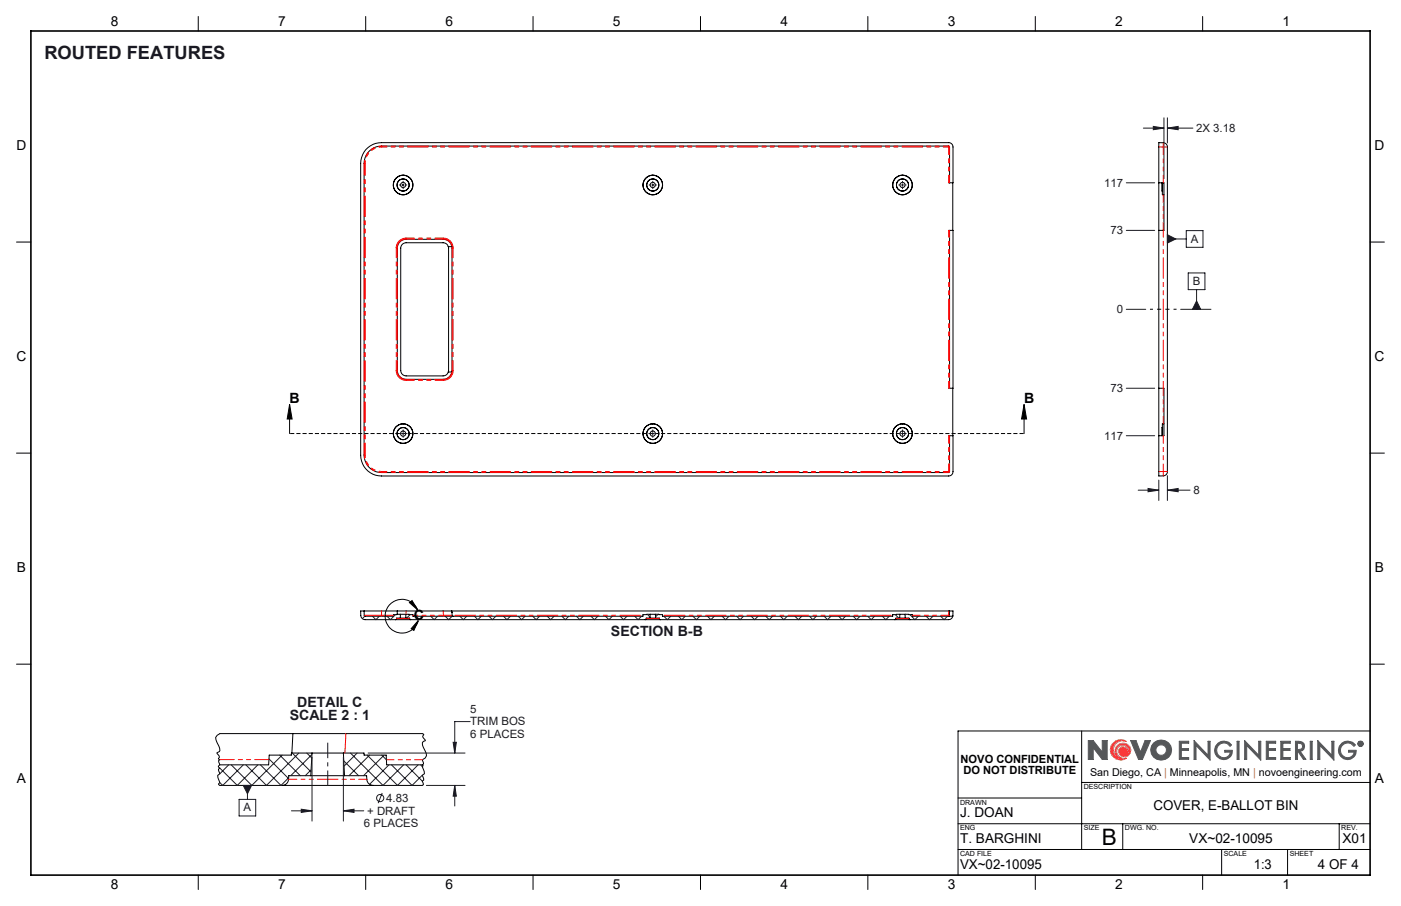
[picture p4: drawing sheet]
<svg xmlns="http://www.w3.org/2000/svg" width="432mm" height="279mm" viewBox="0 0 432 279" stroke-linecap="round" stroke-linejoin="round" font-family="sans-serif">
<g fill="none" stroke="#000" stroke-width=".31">
<path d="M61.1 5.1v4.5M112.7 5.1v4.5M164.3 5.1v4.5M215.9 5.1v4.5M267.5 5.1v4.5M319.1 5.1v4.5M370.7 5.1v4.5M292.3 56.4h.3M292.6 56.4h1.1v-11.1a1.33 1.33 0 0 0-1.3-1.3h-174.8a6.4 6.4 0 0 0-6.4 6.4v90a6.4 6.4 0 0 0 6.4 6.4h174.8a1.33 1.33 0 0 0 1.3-1.3v-11.1h-1.1M292.7 56.4v-11.1l-.2-.3h-174.9a5.4 5.4 0 0 0-5.4 5.4v90a5.4 5.4 0 0 0 5.4 5.3h174.9l.2-.2v-11.1M293.7 56.4v14.6M357.2 44h1.3a1.27 1.27 0 0 1 1.3 1.4v100a1.27 1.27 0 0 1-1.3 1.4h-1.3z"/>
<path d="M357.2 56.4h1.5v14.6h-1.5M358.1 56.4l.1 2.5M358.2 56.4v3.6l.5 .1M5.1 74.6h4.4M138.1 76.1l-.4-.8-1.1-.4h-11.4a1.69 1.69 0 0 0-1.7 1.6v37.8a1.69 1.69 0 0 0 1.7 1.6h11.4l1.1-.4 .4-.8M138.1 76.1l1.2 .1v38.4l-1.2 .1M138.2 76.1v38.6M139.2 76.1l-.1-.6a2.63 2.63 0 0 0-2.5-1.7h-11.4a2.77 2.77 0 0 0-2.8 2.7v37.8a2.77 2.77 0 0 0 2.8 2.7l11.9-.1 1.4-.8 .7-1.4M292.3 71h.3M292.6 71h1.1v48.7h-1.1M292.7 71v48.7M422.3 74.6h4.4"/>
<path d="M292.3 119.7h.3M293.7 119.7v14.7M357.2 119.7h1.5v14.7h-1.5M5.1 139.7h4.4M292.3 134.4h.3M358.2 131.8l-.1 2.6M358.7 130.7h-.5v3.7M422.3 139.7h4.4M112.2 188.4l.1 1.4 .2 .2h8.7v-.5l2.2-.1M112.2 188.4h-1v1.4a1.39 1.39 0 0 0 1.3 1.3h9.4M112.2 188.4h10.2M121.9 191.1h4.7"/>
<path d="M122.4 188.4h16.8M122.4 188.4v1M123.4 190.6h-1.2l-.3 .5M123.4 190.6h1.7M123.4 189.4h1.7M123.4 189.4v1.2M125.1 189.4l2.1 .1 .1 .5h70.9v-.5l2.2-.1M125.1 189.4v1.2M125.1 190.6h1.1l.4 .5M126.6 191.1h72.3M139.2 188.4h153.5M139.2 188.4l.1 .5"/>
<path d="M139.3 188.9h.1M139.3 188.9v.9l.3 .2M198.9 191.1h4.7M200.3 190.6h-1.1l-.3 .5M200.3 190.6h1.8M200.4 189.4h1.6M200.4 189.4l-.1 1.2M202 189.4l2.2 .1v.5h70.9v-.5l2.3-.1M202 189.4l.1 1.2M202.1 190.6h1.1l.4 .5M203.6 191.1h72.2M275.8 191.1h4.7"/>
<path d="M277.3 190.6h-1.1l-.4 .5M277.3 190.6h1.7M277.4 189.4h1.5M277.4 189.4l-.1 1.2M278.9 189.4l2.3 .1v.5h12.5M278.9 189.4l.1 1.2M279 190.6h1.1l.4 .5M292.7 188.4l-.1 1.4-.3 .2M292.7 188.4h1v1.6M293.7 190a1.37 1.37 0 0 1-1.4 1.1h-11.8M5.1 204.8h4.4M422.3 204.8h4.4"/>
<path d="M90.3 226.2h-22.5l-.9 .6-.4 .6 .4 1.6a3 3 0 0 1 .7 2.8l-.7 .5 .6 .8 .1 .4-.3 .5 .5 .3-.4 .3 .4 1.3-.5 .5 .5 .5-.5 .3 .5 1.4-.7 .5 .7 2.3-.5 .5 .5 .3h19.1M90.3 226.2h39.8l.5 .3-.3 .7 .8 1.1-.6 .3a2.4 2.4 0 0 0 .5 3l.4 1.5-.4 .7-.9 .5 .4 1.3-.4 .3 .3 .2-.3 .3 .7 2.2-.7 .5 .5 1v.5l-.5 .3 .4 1.1-.4 .2h-15.1M90.3 226.2l-.3 6M95.8 239.2h-6.8a2.37 2.37 0 0 1-1.7 3h-.4M95.8 239.2h10.4M96.2 232.2h9.6M96.2 232.2h-6.4v.7h-6.8l-.2 3h-15M96.2 232.2l-.4 7M105.8 232.2h6.4v.7h6.8l.2 3h10.9M105.8 232.2l.4 7M106.2 239.2h6.8a2.31 2.31 0 0 0 1.7 3h.3M333.4 225.4v36.6"/>
<path d="M422.3 225.4h-127v44.5M86.9 242.2h28.1M295.3 254h127M295.3 246.1h38.1M333.4 241.3h88.9M346 254v8M412.7 254v8M61.1 269.9v4.4M112.7 269.9v4.4M164.3 269.9v4.4M215.9 269.9v4.4M267.5 269.9v4.4"/>
<path d="M295.3 262h127M319.1 269.9v4.4M370.7 269.9v4.4M376.5 262v7.9M396.8 262v7.9"/>
<circle cx="124.2" cy="57" r="3"/>
<circle cx="124.2" cy="57" r="1.88"/>
<circle cx="124.3" cy="57" r=".81"/>
<circle cx="124.3" cy="57" r="1.87"/>
<circle cx="201.2" cy="57" r="3"/>
<circle cx="201.2" cy="57" r="1.88"/>
<circle cx="201.2" cy="57" r=".81"/>
<circle cx="201.2" cy="57" r="1.87"/>
<circle cx="278.2" cy="57" r="3"/>
<circle cx="278.2" cy="57" r="1.88"/>
<circle cx="278.2" cy="57" r=".81"/>
<circle cx="278.2" cy="57" r="1.87"/>
<circle cx="124.2" cy="133.7" r="3"/>
<circle cx="124.2" cy="133.7" r=".8"/>
<circle cx="124.3" cy="133.7" r="1.86"/>
<circle cx="201.2" cy="133.7" r=".8"/>
<circle cx="201.2" cy="133.7" r="3"/>
<circle cx="201.2" cy="133.7" r="1.86"/>
<circle cx="278.1" cy="133.7" r="3"/>
<circle cx="278.2" cy="133.7" r=".8"/>
<circle cx="278.2" cy="133.7" r="3"/>
<circle cx="278.2" cy="133.7" r="1.86"/>
</g>
<path d="M292.4 71v48.7M292.6 119.7v-48.7M358.5 119.7v-48.7" fill="none" stroke="#f00" stroke-width=".31" stroke-dasharray="6.3 1.3 1.3 1.3 1.3 1.3" stroke-dashoffset="4.2"/>
<path d="M112.3 50.4v89.9M112.6 140.3v-89.9" fill="none" stroke="#f00" stroke-width=".31" stroke-dasharray="6.3 1.3 1.3 1.3 1.3 1.3" stroke-dashoffset="2.7"/>
<g fill="none" stroke="#f00" stroke-width=".31" stroke-dasharray="6.3 1.3 1.3 1.3 1.3 1.3">
<path d="M112.2 50.4h.1M112.6 50.4h-.3M117.6 45.1v-.1M117.6 45.1v.2M292.4 45.1v.2M292.4 45v.1M292.6 45.3h.1M292.6 45.3l-.2-.2M292.6 45.3h-.2M358.5 45.3h-1.3M358.5 45.3v-1.3M358.5 45.3h1.3"/>
<path d="M122.1 76.4h.3M122.4 76.4a2.72 2.72 0 0 1 2.7-2.7M122.4 76.4l.1 .1M125.1 73.4a2.99 2.99 0 0 0-3 3M125.1 73.4v.3M125.2 73.8l-.1-.1M136.7 73.7l-.1 .1M136.7 73.7a2.72 2.72 0 0 1 2.7 2.7M136.7 73.4v.3M139.3 76.5l.1-.1M139.4 76.4h.3M139.7 76.4a2.99 2.99 0 0 0-3-3"/>
<path d="M122.1 114.3h.3M122.1 114.3a2.99 2.99 0 0 0 3 3M122.5 114.2l-.1 .1M125.1 117h.1M125.1 117a2.72 2.72 0 0 1-2.7-2.7M125.1 117v.3M136.6 117h.1M136.7 117v.3M136.7 117.3a2.99 2.99 0 0 0 3-3M139.4 114.3a2.72 2.72 0 0 1-2.7 2.7M139.4 114.3h-.1M139.4 114.3h.3"/>
<path d="M112.3 140.3l-.1 .1M112.6 140.3h-.3M117.6 145.7h.1M117.6 145.4v.3M292.4 145.7h.1M292.4 145.7l.2-.3M292.4 145.4v.3M292.6 145.4h-.2M292.7 145.4h-.1M357.2 145.4h1.3M358.5 146.7v-1.3M358.5 145.4h1.3"/>
<path d="M117.6 189.8h-5.3M117.6 189.8v.2M117.6 189.8v-1.4M121.2 189.8h-3.6M122.2 190.8h4.1M125.1 189.4l.1-1M136.6 188.4l.1 1.4M136.7 189.8v.2M139.4 189.8h-2.7M199.2 190.8h4M276.2 190.8h4M292.4 189.8v.2"/>
<path d="M292.4 188.4v1.4M292.6 189.8h-.2M106.3 232.2l.3-6"/>
</g>
<path d="M117.6 45.1a5.3 5.3 0 0 0-5.3 5.3M112.3 140.3a5.3 5.3 0 0 0 5.3 5.4" fill="none" stroke="#f00" stroke-width=".31" stroke-dasharray="6.3 1.3 1.3 1.3 1.3 1.3" stroke-dashoffset="5.3"/>
<path d="M292.4 45.3v11.1M292.6 56.4v-11.1M358.5 56.4v-11.1M358.5 60.1v10.9M358.5 119.7v11M292.4 134.4v11M292.6 145.4v-11M358.5 145.4v-11M130.2 234.3h-11.1" fill="none" stroke="#f00" stroke-width=".31" stroke-dasharray="6.3 1.3 1.3 1.3 1.3 1.3" stroke-dashoffset="4"/>
<path d="M125.1 73.7h11.6M136.7 73.4h-11.6M125.1 117.3h11.6M136.7 117h-11.6M89 240.3h24.1" fill="none" stroke="#f00" stroke-width=".31" stroke-dasharray="6.3 1.3 1.3 1.3 1.3 1.3" stroke-dashoffset="3.8"/>
<path d="M117.6 45.3h174.8M292.4 45.1h-174.8M117.6 145.7h174.8M292.4 145.4h-174.8" fill="none" stroke="#f00" stroke-width=".31" stroke-dasharray="6.3 1.3 1.3 1.3 1.3 1.3" stroke-dashoffset="4.7"/>
<path d="M122.1 76.4v37.9M139.4 76.4v37.9M122.4 114.3v-37.9M139.7 114.3v-37.9" fill="none" stroke="#f00" stroke-width=".31" stroke-dasharray="6.3 1.3 1.3 1.3 1.3 1.3" stroke-dashoffset="3.3"/>
<path d="M112.6 50.4a5.1 5.1 0 0 1 5-5.1M117.6 145.4a5.1 5.1 0 0 1-5-5.1" fill="none" stroke="#f00" stroke-width=".31" stroke-dasharray="6.3 1.3 1.3 1.3 1.3 1.3" stroke-dashoffset="5.6"/>
<path d="M136.7 189.8h-9.4" fill="none" stroke="#f00" stroke-width=".31" stroke-dasharray="6.3 1.3 1.3 1.3 1.3 1.3" stroke-dashoffset="4.8"/>
<path d="M292.4 189.8h-11.2" fill="none" stroke="#f00" stroke-width=".31" stroke-dasharray="6.3 1.3 1.3 1.3 1.3 1.3" stroke-dashoffset="3.9"/>
<path d="M275.2 189.8h-71" fill="none" stroke="#f00" stroke-width=".31" stroke-dasharray="6.3 1.3 1.3 1.3 1.3 1.3" stroke-dashoffset="-.5"/>
<path d="M198.2 189.8h-58.8" fill="none" stroke="#f00" stroke-width=".31" stroke-dasharray="6.3 1.3 1.3 1.3 1.3 1.3" stroke-dashoffset="-.8"/>
<g fill="none" stroke="#191924" stroke-width=".31">
<path d="M112.4 190l-.7 .8M114.8 190l1.1 1.1 1-1.1M121.9 189.5l-1.6 1.6-1-1.1M123.2 189.4l.2 .3M126.4 189.5l-1.1 1.1M128.3 190l1 1.1 1.1-1.1M132.8 190l1 1.1 1.1-1.1M137.2 190l1.1 1.1 1-1.1M141.7 190l1.1 1.1 1.1-1.1M146.2 190l1.1 1.1 1-1.1M150.7 190l1.1 1.1 1-1.1M155.2 190l1 1.1 1.1-1.1"/>
<path d="M159.7 190l1.1 1.1 1-1.1M164.2 190l1 1.1 1.1-1.1M168.7 190l1 1.1 1.1-1.1M173.2 190l1 1.1 1.1-1.1M177.7 190l1 1.1 1.1-1.1M182.1 190l1.1 1.1 1.1-1.1M186.6 190l1.1 1.1 1-1.1M191.1 190l1.1 1.1 1.1-1.1M195.6 190l1.1 1.1 1-1.1M198.2 189.5v.1M199.5 189.4l.8 .9M202.8 189.4l-.8 .8"/>
<path d="M204.1 189.5l.1 .2M204.6 190l1.1 1.1 1-1.1M209.1 190l1 1.1 1.1-1.1M213.6 190l1 1.1 1.1-1.1M218.1 190l1 1.1 1.1-1.1M222.6 190l1 1.1 1.1-1.1M227 190l1.1 1.1 1.1-1.1M231.5 190l1.1 1.1 1-1.1M236 190l1.1 1.1 1-1.1M240.5 190l1.1 1.1 1-1.1M245 190l1.1 1.1 1-1.1M249.5 190l1 1.1 1.1-1.1"/>
<path d="M254 190l1.1 1.1 1-1.1M258.5 190l1 1.1 1.1-1.1M263 190l1 1.1 1.1-1.1M267.4 190l1.1 1.1 1.1-1.1M272 190l1 1.1 1.1-1.1M275.9 189.5l1.1 1.1M279.2 189.4l-.2 .2M280.4 189.5l1.6 1.6 1-1.1M285.4 190l1.1 1.1 1-1.1M289.9 190l1.1 1.1 1-1.1M70.5 235.9l-2.7 2.7M71.3 235.9l5.8 5.8"/>
<path d="M75 235.9l-6.3 6.3-.9-.8M79.5 235.9l-6.4 6.3-5.3-5.3M80.3 235.9l6.3 6.3 2.4-2.3M82.9 234l6 6.1M86.2 232.9l6.4 6.3M87 232.9l-9.4 9.3-.3-.3M90.1 232.2l5.7 5.8M92.1 232.2l-10 10-6.3-6.3M94.5 232.2l1.6 1.6M95.9 237.4l-1.8 1.8M96.1 232.7l-6.5 6.5M105.9 234.6l4.6 4.6"/>
<path d="M108 232.2l10 10 6.4-6.3M110.1 232.2l-4.1 4.1M113.2 232.9l9.3 9.3 6.4-6.3M113.9 232.9l-6.3 6.3M117.7 232.9l1.4 1.4M118.4 232.9l-6.4 6.3M119.9 235.9l-6 6M120.6 235.9l6.4 6.3 3.1-3.1M125.2 235.9l4.9 5M129.6 235.9l.5 .5"/>
</g>
<path d="M82.9 234.3h-15.1" fill="none" stroke="#f00" stroke-width=".31" stroke-dasharray="6.3 1.3 1.3 1.3 1.3 1.3" stroke-dashoffset="2"/>
<path d="M342.7 229.6a3.1 3.1 0 0 1 4.5-.9 2.82 2.82 0 0 0-3.9 1.7 2.82 2.82 0 0 0 2.3 3.6 2.45 2.45 0 0 1-1.1-4.2 2.45 2.45 0 0 1 4 1.5 1.88 1.88 0 0 1-1.9 2.1 1.88 1.88 0 0 1-1.8-2.2l.6-.7a1.82 1.82 0 0 1 2.4 1.5 1.89 1.89 0 0 0-2.6-2 1.89 1.89 0 0 0-.3 3.3l1.5 .6 .8-.1a3.2 3.2 0 0 1-4-.2 3.2 3.2 0 0 1-.5-4z" fill="none" stroke="#f78d2a" stroke-width=".31"/>
<g fill="none" stroke="#555759" stroke-width=".31">
<path d="M336.9 230.6v3.6h-1.5v-5.8h1.5l2.8 3.6M336.9 230.6h.1M337 230.6l2.7 3.6h1.5v-5.8h-1.5v3.6M339.7 232h.1M348.5 228.4h1.6l1.4 3.6 1.4-3.6h1.7l-2.5 5.8h-1.2zM363.5 228.6h2.9v.6h-2.3v1.7h2.2v.5h-2.2v2.2h2.3v.6h-2.9zM368 228.4l4.3 4.5v-4.3h.7v5.8l-4.4-4.5v4.3h-.6zM375.4 229.2a2.89 2.89 0 0 1 4.2 .5l-.5 .5a2.26 2.26 0 0 0-3.2-.7 2.26 2.26 0 0 0-.5 3.2 2.26 2.26 0 0 0 3.3 .4l.5-1.1h-1.7v-.6h2.3a2.78 2.78 0 0 1-4 2.5 2.78 2.78 0 0 1-.4-4.7zM381.3 228.6h.6v5.6h-.6zM383.6 228.4l4.3 4.5v-4.3h.7v5.8l-4.4-4.5v4.3h-.6zM390.3 228.6h2.9v.6h-2.3v1.7h2.2v.5h-2.2v2.2h2.3v.6h-2.9zM394.8 228.6h2.9v.6h-2.3v1.7h2.2v.5h-2.2v2.2h2.3v.6h-2.9z"/>
<path d="M399.3 228.6a2.74 2.74 0 0 1 2.6 .8l.2 .8-.3 .9-1.1 .6 1.8 2.5h-.8l-1.7-2.5h-.1v2.5h-.6zM399.9 229.2l1.1 .1a1.02 1.02 0 0 1 0 1.7l-1.1 .2zM403.8 228.6h.6v5.6h-.6zM406.2 228.4l4.3 4.5v-4.3h.6v5.8l-4.3-4.5v4.3h-.6zM413.6 229.2a2.89 2.89 0 0 1 4.2 .5l-.5 .5a2.25 2.25 0 0 0-3.3-.7 2.25 2.25 0 0 0-.2 3.4 2.25 2.25 0 0 0 3.4-.3l.1-.6h-1.6v-.6h2.3a2.79 2.79 0 0 1-4 2.5 2.79 2.79 0 0 1-.4-4.7zM419 228.9l.6 .1-.1 .4 .2 .4-.4-.4-.3 .4zM419.2 229l.3 .2-.3 .1z"/>
<circle cx="357.9" cy="231.3" r="1.64"/>
<circle cx="357.9" cy="231.3" r="3.2"/>
<circle cx="419.3" cy="229.4" r=".85"/>
<circle cx="419.3" cy="229.4" r=".71"/>
</g>
<path d="M9.5 9.6h412.8v260.3h-412.8z" fill="none" stroke="#000" stroke-width=".5"/>
<path d="M343 229.1a3.2 3.2 0 0 1 4.2-.4 2.82 2.82 0 0 0-3.9 1.7 2.82 2.82 0 0 0 2.3 3.6 2.43 2.43 0 0 1-1.9-2.8 2.43 2.43 0 0 1 2.7-2 2.43 2.43 0 0 1 2.1 2.7 1.82 1.82 0 0 1-2.5 1.5 1.82 1.82 0 0 1-.9-2.7 1.73 1.73 0 0 1 2.7 1.3 1.9 1.9 0 0 0-2.6-2 1.9 1.9 0 0 0-.3 3.3l.8 .5h1.5a3.2 3.2 0 0 1-4.2-.4 3.2 3.2 0 0 1 0-4.3z" fill-rule="evenodd" fill="#f78d2a"/>
<path d="M335.4 228.4v5.8h1.5v-3.6l2.8 3.6h1.5v-5.8h-1.5v3.6l-2.8-3.6zM348.5 228.4l2.4 5.8h1.2l2.5-5.8h-1.7l-1.4 3.6-1.4-3.6zM355.6 229.1a3.1 3.1 0 0 0 .2 4.6 3.1 3.1 0 0 0 4.6-.6 3.1 3.1 0 0 0-1-4.5l-1.8-.4-1 .3zM356.2 231.3a1.65 1.65 0 0 1 3.3 0 1.65 1.65 0 0 1-3.3 0zM363.5 228.6v5.6h2.9v-.6h-2.3v-2.2h2.2v-.5h-2.2v-1.7h2.3v-.6zM368 228.4v5.8h.6v-4.3l4.4 4.5v-5.8h-.7v4.3zM375.2 229.3a2.79 2.79 0 0 0 .7 4.7 2.79 2.79 0 0 0 3.9-2.6h-2.3v.6h1.7a2.16 2.16 0 0 1-3 1.4 2.16 2.16 0 0 1-.9-3.2 2.22 2.22 0 0 1 3.8 0l.5-.5a2.92 2.92 0 0 0-4.4-.4zM381.3 228.6v5.6h.6v-5.6zM383.6 228.4v5.8h.6v-4.3l4.4 4.5v-5.8h-.7v4.3zM390.3 228.6v5.6h2.9v-.6h-2.3v-2.2h2.2v-.5h-2.2v-1.7h2.3v-.6zM394.8 228.6v5.6h2.9v-.6h-2.3v-2.2h2.2v-.5h-2.2v-1.7h2.3v-.6zM399.3 228.6v5.6h.6v-2.5l1.8 2.5h.8l-1.8-2.5 1.1-.6 .3-1.3a1.6 1.6 0 0 0-2.1-1.2zM399.9 229.2l1.3 .3 .3 .4-.3 1-1.3 .3zM403.8 228.6v5.6h.6v-5.6zM406.2 228.4v5.8h.6v-4.3l4.3 4.5v-5.8h-.6v4.3zM413.3 229.4a2.79 2.79 0 0 0 .9 4.6 2.79 2.79 0 0 0 3.8-2.6h-2.3v.6h1.6a2.18 2.18 0 0 1-3.2 1.3 2.18 2.18 0 0 1-.4-3.5 2.22 2.22 0 0 1 3.6 .4l.5-.5a2.89 2.89 0 0 0-4.5-.3zM419 228.9v.9h.2v-.4l.5 .4-.2-.4 .2-.4zM419.2 229l.3 .2-.3 .1zM418.5 229.4a.85 .85 0 0 0 1.7 0 .85 .85 0 0 0-1.7 0zM418.6 229.4a.71 .71 0 0 1 1.4 0 .71 .71 0 0 1-1.4 0z" fill-rule="evenodd" fill="#555759"/>
<g fill="none" stroke="#191924" stroke-width=".31">
<path d="M352.4 39.5h6.3M355.5 39l3.2 .5-3.2 .5zM358.7 36.3v18.8M359.8 39.5l3.3-.5v1zM359.8 36.3v7.8M359.8 39.5h7.9M123.1 57h.4M123.9 57h.7M124.2 55.9v.5M124.2 56.7v.7M124.2 57.7v.5M124.9 57h.5"/>
<path d="M200.1 57h.4M200.9 57h.6M201.2 55.9v.5M201.2 56.7v.7M201.2 57.7v.5M201.9 57h.5M277 57h.5M277.8 57h.7M278.2 55.9v.5M278.2 56.7v.7M278.2 57.7v.5M278.8 57h.5"/>
<path d="M347.1 56.4h8.8M347.1 71h8.8M359.8 72.4l2.6 1.3-2.6 1.3zM359.8 73.7h5.8M365.6 71.1h5.2v5.2h-5.2zM347.1 95.4h6M363.9 95.4h9.3M366.2 84.2h5.2v5.1h-5.2zM368.8 92.8l1.3 2.6h-2.6zM368.8 89.3v6.1M347.1 119.7h8.8M123.1 133.7h.4"/>
<path d="M123.9 133.7h.7M124.2 132.6v.4M124.2 133.4v.7M124.2 134.4v.5M124.9 133.7h.5M200.1 133.7h.4M200.9 133.7h.6M201.2 132.6v.4M201.2 133.4v.7M201.2 134.4v.5M201.9 133.7h.5M277 133.7h.5"/>
<path d="M277.8 133.7h.7M278.2 132.6v.4M278.2 133.4v.7M278.2 134.4v.5M278.8 133.7h.5M347.1 134.4h8.8M350.8 151.2h6.4M353.8 150.6l3.4 .6-3.4 .5zM357.2 148.1v6.2M359.8 151.2l3.3-.6v1.1zM359.8 146.7v7.6M359.8 151.2h7"/>
<path d="M96.2 233.5v19.7M105.8 233.5v19.7M113.5 232.2h29.8M139.7 228.9h1l-.5 3.3zM144.9 222.5h-4.7v9.7M73.7 246.5h5.1v5.1h-5.1zM75 242.2h2.5l-1.2 2.6zM76.3 242.2v4.3M89.8 250h6.4M92.9 249.6l3.3 .4-3.3 .5zM105.8 250l3.3-.4v.9zM105.8 250h6.3"/>
<path d="M117.8 244.5l-1.2 3.2M131.4 242.2h11.9M140.2 242.2l.5 3.3h-1zM140.2 242.2v6.4"/>
<circle cx="117.2" cy="246.1" r="1.12"/>
</g>
<path d="M89.3 124.7l.7 4.5h-1.5zM89.3 124.7v9M315.6 124.7l.8 4.5h-1.5zM315.6 124.7v9M126.2 185.8l.8-.6 1.7 2.9zM128.7 188.1a5.2 5.2 0 0 0-8.1-2 5.2 5.2 0 0 0 .5 8.3 5.2 5.2 0 0 0 7.8-3M128.9 191.4l-1.3 3-.9-.5z" fill="none" stroke="#000" stroke-width=".31"/>
<path d="M315.6 133.7h-226.3" fill="none" stroke="#000" stroke-width=".31" stroke-dasharray="1.3 .6" stroke-dashoffset="-.2" stroke-linecap="butt"/>
<path d="M101 242.4v-13.4" fill="none" stroke="#191924" stroke-width=".31" stroke-dasharray="15.2 1.3 1.3 1.3" stroke-dashoffset="10.5" stroke-linecap="butt"/>
<path d="M354.4 95.4h8.2" fill="none" stroke="#000" stroke-width=".31" stroke-dasharray="6.3 1.3 1.3 1.3 1.3 1.3" stroke-dashoffset="5.4" stroke-linecap="butt"/>
<g fill="#000">
<path d="M315.6 124.7l.8 4.5h-1.5zM89.3 124.7l.7 4.5h-1.5z"/>
<path d="M126.2 185.8l.8-.6 1.7 2.9zM128.9 191.4l-1.3 3-.9-.5z"/>
</g>
<path d="M355.5 39l3.2 .5-3.2 .5zM359.8 39.5l3.3-.5v1zM353.8 150.6l3.4 .6-3.4 .5zM359.8 151.2l3.3-.6v1.1zM368.8 92.8l1.3 2.6h-2.6zM359.8 72.4l2.6 1.3-2.6 1.3zM139.7 228.9h1l-.5 3.3zM140.2 242.2l.5 3.3h-1zM92.9 249.6l3.3 .4-3.3 .5zM105.8 250l3.3-.4v.9zM75 242.2l1.3 2.6 1.2-2.6z" fill="#191924"/>
<text font-size="7" x="339.5" y="260.5">B</text>
<text font-size="5.6" fill="#191924" x="13.7" y="18.2">ROUTED FEATURES</text>
<g font-size="4.4">
<text x="89.3" y="124.3">B</text>
<text x="315.6" y="124.3">B</text>
<text x="127.5" y="191.2">C</text>
</g>
<g font-size="4.4" fill="#191924">
<text x="188.3" y="196.1">SECTION B-B</text>
<text x="91.6" y="218">DETAIL C</text>
<text x="89.3" y="222.2">SCALE 2 : 1</text>
</g>
<g font-size="4.2">
<text x="34.1" y="8.1">8</text>
<text x="85.7" y="8.1">7</text>
<text x="137.3" y="8.1">6</text>
<text x="188.9" y="8.1">5</text>
<text x="240.5" y="8.1">4</text>
<text x="292.1" y="8.1">3</text>
<text x="343.7" y="8.1">2</text>
<text x="395.3" y="8.1">1</text>
<text x="5.1" y="46.4">D</text>
<text x="423.7" y="46.4">D</text>
<text x="5.1" y="111.4">C</text>
<text x="423.7" y="111.4">C</text>
<text x="5.2" y="176.5">B</text>
<text x="423.8" y="176.5">B</text>
<text x="5.2" y="241.6">A</text>
<text x="423.8" y="241.6">A</text>
<text x="355.5" y="249.9">COVER, E-BALLOT BIN</text>
<text x="295.9" y="252">J. DOAN</text>
<text x="295.9" y="260">T. BARGHINI</text>
<text x="366.5" y="260">VX~02-10095</text>
<text x="413.8" y="260">X01</text>
<text x="295.9" y="267.9">VX~02-10095</text>
<text x="386.5" y="267.9">1:3</text>
<text x="406.2" y="267.9">4 OF 4</text>
<text x="34.1" y="274.2">8</text>
<text x="85.7" y="274.2">7</text>
<text x="137.3" y="274.2">6</text>
<text x="188.9" y="274.2">5</text>
<text x="240.5" y="274.2">4</text>
<text x="292.1" y="274.2">3</text>
<text x="343.7" y="274.2">2</text>
<text x="395.3" y="274.2">1</text>
</g>
<g font-size="3.5" fill="#191924">
<text x="368.7" y="40.7">2X 3.18</text>
<text x="340.3" y="57.5">117</text>
<text x="342.3" y="72.2">73</text>
<text x="367" y="74.9">A</text>
<text x="367.6" y="87.9">B</text>
<text x="344.2" y="96.5">0</text>
<text x="342.3" y="120.9">73</text>
<text x="340.3" y="135.5">117</text>
<text x="367.8" y="152.3">8</text>
<text x="144.9" y="219.8">5</text>
<text x="144.9" y="223.7">TRIM BOS</text>
<text x="144.9" y="227.7">6 PLACES</text>
<text x="75.1" y="250.2">A</text>
<text x="113.2" y="251.2">+ DRAFT</text>
<text x="119" y="247.3">4.83</text>
<text x="112.1" y="255.2">6 PLACES</text>
</g>
<g font-size="3.5">
<text x="296.1" y="235.2">NOVO CONFIDENTIAL</text>
<text x="296.9" y="238.7">DO NOT DISTRIBUTE</text>
</g>
<text font-size="3.3" x="336" y="239.4">San Diego, CA | Minneapolis, MN | novoengineering.com</text>
<g font-size="2.2">
<text x="334" y="243.4">DESCRIPTION</text>
<text x="295.9" y="248.2">DRAWN</text>
<text x="295.9" y="256.1">ENG</text>
<text x="334" y="256.1">SIZE</text>
<text x="346.7" y="256.1">DWG. NO.</text>
<text x="413.4" y="256.1">REV.</text>
<text x="295.9" y="264">CAD FILE</text>
<text x="377.2" y="264">SCALE</text>
<text x="397.5" y="264">SHEET</text>
</g>
</svg>
